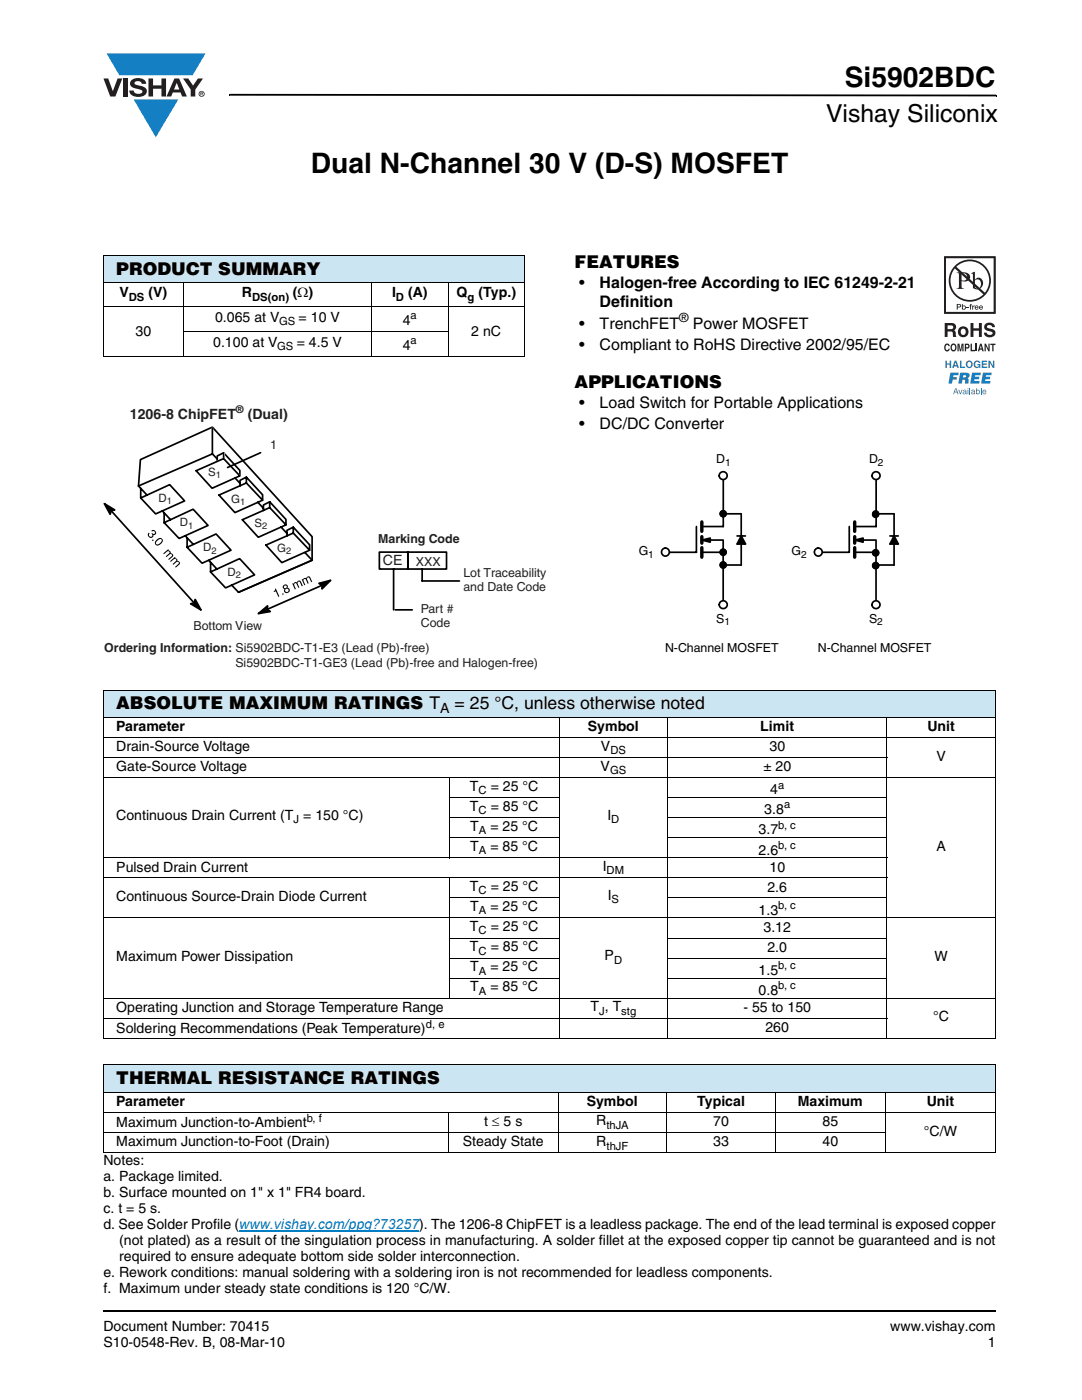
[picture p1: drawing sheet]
<svg xmlns="http://www.w3.org/2000/svg" width="216mm" height="279mm" viewBox="0 0 216 279" stroke-linecap="round" stroke-linejoin="round" font-family="sans-serif">
<g fill="#147fc3">
<path d="M21.3 10.7h19.7l-2.6 4.4h-3.8h-10.8z"/>
<path d="M26.7 19.9h8.9l-4.5 7.5z"/>
</g>
<g fill="#231f20">
<path d="M20.6 15.7h1l.9 2.5 1-2.5h.9l-1.4 3.6h-1z"/>
<path d="M24.6 15.7h.9v3.6h-.9z"/>
<path d="M26.3 16a2.1 2.1 0 0 1 2.8 .3l.1 .4h-.9a.79 .79 0 0 0-.7-.5 .79 .79 0 0 0-.8 .4l.3 .3 1 .2a1.08 1.08 0 0 1 1.2 1.1 1.08 1.08 0 0 1-1.1 1.1 1.73 1.73 0 0 1-2.4-1.2h.9a.96 .96 0 0 0 .8 .6 .96 .96 0 0 0 .9-.4 1.31 1.31 0 0 0-1.2-.6 1.03 1.03 0 0 1-1.1-.6 1.03 1.03 0 0 1 .2-1.1z"/>
<path d="M29.6 15.7h.9v1.3h1.7v-1.3h.9v3.6h-.9v-1.6h-1.7v1.6h-.9z"/>
<path d="M36.5 15.7h1.1l.9 1.4 1-1.4h1l-1.5 2.2v1.4h-.9v-1.4z"/>
<path d="M35.3 16.5l.5 1.4h-1.1zM34.8 15.7l-1.6 3.6h1l.3-.8h1.5l.3 .8h1l-1.6-3.6z"/>
<path d="M39.8 18.7a.46 .46 0 0 1 .9 0 .46 .46 0 0 1-.9 0zM39.6 18.7a.6 .6 0 0 0 1.2 0 .6 .6 0 0 0-1.2 0z"/>
<path d="M40.1 18.5h.2v.2h-.2zM40 18.4v.7h.1v-.3l.4 .3-.2-.3 .2-.2-.1-.2z"/>
</g>
<path d="M45.7 18.7h.2v.4h-.2zM45.9 18.7l152.9 .2v.3l-152.9-.1zM198.8 18.9h.1v.3h-.1zM20.5 261.5h.1v.4h-.1z" fill="#000"/>
<path d="M20.6 261.7h178.2" fill="none" stroke="#000" stroke-width=".36"/>
<path d="M20.6 50.9h84v5.5h-84z" fill="#cce5f3"/>
<path d="M20.6 50.9h84.1M20.6 56.4h84.1M20.6 51v20.1M36.6 56.3v14.9M74.2 56.3v14.9M89.4 56.3v14.9M104.6 51v20.1M20.6 61.2h84.1M20.6 71.1h84.1M36.5 66.1h53" fill="none" stroke="#000" stroke-width=".2"/>
<path d="M20.6 80.1h88.5v53.6h-88.5z" fill="#fff"/>
<path d="M42.4 90.6l-14.8 6.4M51.4 100.2l1.2 1.3M56.1 105.2l1.1 1.2M60.9 110.3l1.4 1.5-14.7 6.4M75.7 110.2h5.7v3.4h-5.7zM78.5 113.6v8.1M81.4 110.2h7.7v3.4h-7.7zM84.2 113.6v2.3h7.5M78.9 121.7h3.4" fill="none" stroke="#000" stroke-width=".34"/>
<path d="M28 91.7l14.4-6.5 19.9 21.9v4.7l-34.7-14.8z" fill-rule="evenodd" fill="#fff"/>
<path d="M28 91.7l14.4-6.5 19.9 21.9v4.7l-34.7-14.8z" fill="none" stroke="#fff" stroke-width=".34"/>
<path d="M27.6 97l.4-5.3 14.4-6.5 19.9 21.9v4.7" fill="none" stroke="#000" stroke-width=".34"/>
<path d="M42.4 85.4v5z" fill="#fff"/>
<path d="M42.4 85.4v5z" fill="none" stroke="#fff" stroke-width=".34"/>
<path d="M42.4 85.4v5.2" fill="none" stroke="#000" stroke-width=".34"/>
<path d="M41.9 114.1l5.8-2.6 3 3.2-5.8 2.6z" fill-rule="evenodd" fill="#fff"/>
<path d="M41.9 114.1l5.8-2.6 3 3.2-5.8 2.6z" fill="none" stroke="#fff" stroke-width=".34"/>
<path d="M27.6 97l.1 2z" fill="#fff"/>
<path d="M27.6 97l.1 2z" fill="none" stroke="#fff" stroke-width=".34"/>
<path d="M32.5 102.4v1.6z" fill="#fff"/>
<path d="M32.5 102.4v1.6z" fill="none" stroke="#fff" stroke-width=".34"/>
<path d="M37.1 107.3v1.8z" fill="#fff"/>
<path d="M37.1 107.3v1.8z" fill="none" stroke="#fff" stroke-width=".34"/>
<path d="M41.8 112.4v1.7z" fill="#fff"/>
<path d="M41.8 112.4v1.7z" fill="none" stroke="#fff" stroke-width=".34"/>
<path d="M43.3 91.1l1.4-.7 3.2 3.5v1.1l-4.6-3z" fill-rule="evenodd" fill="#fff"/>
<path d="M43.3 91.1l1.4-.7 3.2 3.5v1.1l-4.6-3z" fill="none" stroke="#fff" stroke-width=".34"/>
<path d="M43.3 92.1v-1.1l1.3-.6 3.3 3.5v1.1" fill="none" stroke="#000" stroke-width=".34"/>
<path d="M44.7 90.4v1.1z" fill="#fff"/>
<path d="M44.7 90.4v1.1z" fill="none" stroke="#fff" stroke-width=".34"/>
<path d="M44.6 90.4v1.1" fill="none" stroke="#000" stroke-width=".34"/>
<path d="M39.1 93.9l5.5-2.4 3.3 3.5-5.6 2.4z" fill-rule="evenodd" fill="#fff"/>
<path d="M39.1 93.9l5.5-2.4 3.3 3.5-5.6 2.4z" fill="none" stroke="#fff" stroke-width=".34"/>
<path d="M39.1 93.9l5.5-2.4 3.3 3.5-5.6 2.4z" fill="none" stroke="#000" stroke-width=".34"/>
<path d="M48 96l1.4-.7 3.2 3.4v1.1l-4.6-2.9z" fill-rule="evenodd" fill="#fff"/>
<path d="M48 96l1.4-.7 3.2 3.4v1.1l-4.6-2.9z" fill="none" stroke="#fff" stroke-width=".34"/>
<path d="M49.4 95.3v1.1z" fill="#fff"/>
<path d="M49.4 95.3v1.1z" fill="none" stroke="#fff" stroke-width=".34"/>
<path d="M52.7 100.9l1.4-.7 3.2 3.4v1.1l-4.6-2.9z" fill-rule="evenodd" fill="#fff"/>
<path d="M52.7 100.9l1.4-.7 3.2 3.4v1.1l-4.6-2.9z" fill="none" stroke="#fff" stroke-width=".34"/>
<path d="M54.1 100.2v1z" fill="#fff"/>
<path d="M54.1 100.2v1z" fill="none" stroke="#fff" stroke-width=".34"/>
<path d="M48.7 103.8l5.5-2.4 3 3.1-5.5 2.5z" fill-rule="evenodd" fill="#fff"/>
<path d="M48.7 103.8l5.5-2.4 3 3.1-5.5 2.5z" fill="none" stroke="#fff" stroke-width=".34"/>
<path d="M57.3 105.9l1.4-.7 3.1 3.5v1.1l-4.5-3z" fill-rule="evenodd" fill="#fff"/>
<path d="M57.3 105.9l1.4-.7 3.1 3.5v1.1l-4.5-3z" fill="none" stroke="#fff" stroke-width=".34"/>
<path d="M58.7 105.2v1.1z" fill="#fff"/>
<path d="M58.7 105.2v1.1z" fill="none" stroke="#fff" stroke-width=".34"/>
<path d="M53.3 108.9l5.5-2.5 3 3.2-5.5 2.4z" fill-rule="evenodd" fill="#fff"/>
<path d="M53.3 108.9l5.5-2.5 3 3.2-5.5 2.4z" fill="none" stroke="#fff" stroke-width=".34"/>
<g fill="none" stroke="#000" stroke-width=".34">
<path d="M28.1 99.4l5.8-2.7 2.9 3.3-5.7 2.6zM28.1 97.5v1.9M43.4 91.6l-1-1-14.8 6.4 1.7 1.8M43.7 98.8l5.5-2.4 3.2 3.4-5.5 2.5zM46.9 95.4l1 1.1M47.9 97v-1.1l1.3-.7 3.2 3.5v1.1M49.2 95.2v1.2M52 90.3l-6.6 3M20.8 100.5l2.1 1.3-.7 .1-.2 .7zM22.2 101.9l16.5 18.4M32.4 102l1.6 1.7M32.8 104.3l5.7-2.7 3 3.3-5.8 2.6z"/>
<path d="M32.8 102.4v1.9M37 106.9l1.6 1.7M37.3 109.2l5.8-2.6 3 3.2-5.8 2.6zM37.3 107.3v1.9M41.7 111.8l1.6 1.8M42 114.1l5.8-2.6 3 3.2-5.8 2.6zM42 112.2v1.9M48.4 103.7l5.4-2.4 3.3 3.4-5.6 2.5zM51.4 100.2l1.2 1.3M52.6 101.9v-1.1l1.2-.7 3.3 3.6v1M53.1 108.8l5.4-2.4 3.3 3.4-5.6 2.5zM53.8 100.1v1.2"/>
<path d="M56.1 105.2l1.1 1.2M57.3 106.9v-1.1l1.2-.6 3.3 3.5v1.1M58.5 105.2v1.2M60.9 110.3l1.4 1.5-14.7 6.4-1.4-1.4M63.6 116.4l2.4-.6-1.7 1.7v-.7zM64.3 116.8l-10.9 4.8M38 120.5l.7-.2 .3-.7 1.1 2.1zM51.5 122.5l1.9-1.6-.1 .7 .6 .4z"/>
</g>
<g fill="#000">
<path d="M20.8 100.5l2.1 1.3-.7 .1-.2 .7zM30.3 107.8l.2-.2 .2 .2-.2 .2zM56.3 118.5l.2-.1 .1 .2-.2 .1zM63.6 116.4l2.4-.6-1.7 1.7v-.7zM38 120.5l.7-.2 .3-.7 1.1 2.1zM51.5 122.5l1.9-1.6-.1 .7 .6 .4z"/>
<path d="M29.7 106.3l.2 .2a.36 .36 0 0 0 0 .5 .36 .36 0 0 0 .5-.1l-.2-.4 .2-.1 .3 .2 .2-.4a.35 .35 0 0 0-.6-.1l-.1-.2a.52 .52 0 0 1 .8 .1 .52 .52 0 0 1-.3 .8l-.1-.1a.58 .58 0 0 1-.8 .6 .58 .58 0 0 1-.1-1z" fill-rule="evenodd"/>
<path d="M31.3 108a.72 .72 0 0 1 .9-.3 .84 .84 0 0 1-1 .9l-.1-.2zM31.3 107.7a.7 .7 0 0 0-.3 1 .95 .95 0 0 0 1.1-.1 .95 .95 0 0 0 .3-1.1 .67 .67 0 0 0-1.1 .2z" fill-rule="evenodd"/>
<path d="M32.6 110.4l1-.8 .1 .2-.1 .1 .4 .1v.4a.44 .44 0 0 1 .5 .3 .44 .44 0 0 1-.2 .5l-.6 .5-.1-.1 .7-.8-.2-.2-.9 .6-.1-.2 .7-.7-.2-.3-.3 .1-.6 .5z" fill-rule="evenodd"/>
<path d="M33.9 112l1-.9 .1 .2-.1 .1 .4 .2 .1 .4a.43 .43 0 0 1 .5 .3 .43 .43 0 0 1-.2 .5l-.6 .5-.2-.2 .8-.7-.2-.3-.4 .1-.5 .5-.2-.1 .8-.7-.2-.3h-.4l-.5 .5z" fill-rule="evenodd"/>
<path d="M54.9 117.5l.1-.1 .7 1.6-.2 .1-.5-1.1-.3 .2-.1-.2 .2-.1z" fill-rule="evenodd"/>
<path d="M56.9 117.8a.35 .35 0 0 1 .7 0 .35 .35 0 0 1-.7 0zM56.6 117.1a.3 .3 0 0 1 .6 0 .3 .3 0 0 1-.6 0zM56.5 116.9a.41 .41 0 0 0-.1 .4 .41 .41 0 0 0 .4 .2l-.1 .2a.5 .5 0 0 0 .4 .7 .57 .57 0 0 0 .7-.3 .57 .57 0 0 0-.1-.7l-.4-.1 .1-.1a.44 .44 0 0 0-.4-.6z" fill-rule="evenodd"/>
<path d="M58.3 116.5l.2-.1 .1 .1 .2-.3h.4a.44 .44 0 0 1 .5-.4 .44 .44 0 0 1 .4 .4l.3 .7-.2 .1-.5-.9-.3 .1v.3l.3 .7-.2 .1-.4-.9-.4 .1v.4l.3 .6-.2 .1z" fill-rule="evenodd"/>
<path d="M60.2 115.6l.2-.1 .1 .2 .4-.4 .2 .1a.43 .43 0 0 1 .4-.4 .43 .43 0 0 1 .5 .4l.3 .7-.2 .1-.5-1-.3 .2 .3 1-.2 .1-.5-.9-.3 .1v.3l.3 .7-.2 .1z" fill-rule="evenodd"/>
</g>
<path d="M127.4 90.2h58.5v40.5h-58.5z" fill="#fff"/>
<path d="M144.3 95.7v9.4h-4.3M139 105.1v5.1h-5.6M140 110.2h4.3M140.1 107.8l1.6-.4v.8l-1.5-.4M140.1 107.8h4.2v12.1M144.3 112.8h3.6M144.3 102.5h3.6" fill="none" stroke="#000" stroke-width=".34"/>
<path d="M140 104.2v1.8M140 107.1v1.3M140 109.3v1.9" fill="none" stroke="#000" stroke-width=".68"/>
<path d="M140.1 107.8l1.6-.4v.8z" fill="#000"/>
<circle cx="132.8" cy="110.2" r=".79" fill="#fff"/>
<g fill="none" stroke="#000" stroke-width=".34">
<path d="M147.1 108.6l.8-1.6 .9 1.6h-1.7M147.1 107h1.6M147.9 102.5v10.3"/>
<circle cx="132.8" cy="110.2" r=".79"/>
</g>
<path d="M147.9 107l.9 1.6h-1.7z" fill="#000"/>
<circle cx="144.3" cy="94.9" r=".79" fill="#fff"/>
<circle cx="144.3" cy="94.9" r=".79" fill="none" stroke="#000" stroke-width=".34"/>
<circle cx="144.3" cy="120.7" r=".79" fill="#fff"/>
<g fill="none" stroke="#000" stroke-width=".34">
<path d="M174.8 95.7v9.4h-4.3M169.5 105.1v5.1h-5.6M170.5 110.2h4.3M170.7 107.8l1.5 .4v-.8l-1.6 .4h4.2v12.1M174.8 112.8h3.6M174.8 102.5h3.6"/>
<circle cx="144.3" cy="120.7" r=".79"/>
</g>
<path d="M170.5 104.2v1.8M170.5 107.1v1.3M170.5 109.3v1.9" fill="none" stroke="#000" stroke-width=".68"/>
<path d="M170.6 107.8l1.6-.4v.8z" fill="#000"/>
<circle cx="163.3" cy="110.2" r=".79" fill="#fff"/>
<g fill="none" stroke="#000" stroke-width=".34">
<path d="M177.6 108.6l.8-1.6 .9 1.6h-1.7M177.6 107h1.6M178.4 102.5v10.3"/>
<circle cx="163.3" cy="110.2" r=".79"/>
</g>
<path d="M178.4 107l.9 1.6h-1.7z" fill="#000"/>
<circle cx="174.8" cy="94.9" r=".79" fill="#fff"/>
<circle cx="174.8" cy="94.9" r=".79" fill="none" stroke="#000" stroke-width=".34"/>
<circle cx="174.8" cy="120.7" r=".79" fill="#fff"/>
<g fill="none" stroke="#000" stroke-width=".34">
<circle cx="144.3" cy="112.8" r=".58"/>
<circle cx="144.3" cy="110.2" r=".58"/>
<circle cx="144.3" cy="102.5" r=".58"/>
<circle cx="174.7" cy="102.7" r=".58"/>
<circle cx="174.7" cy="112.9" r=".58"/>
<circle cx="174.7" cy="110.3" r=".58"/>
<circle cx="174.7" cy="102.6" r=".58"/>
<circle cx="174.8" cy="120.7" r=".79"/>
</g>
<g fill="#000">
<circle cx="144.3" cy="112.8" r=".58"/>
<circle cx="144.3" cy="110.2" r=".58"/>
<circle cx="144.3" cy="102.5" r=".58"/>
<circle cx="174.7" cy="102.7" r=".58"/>
<circle cx="174.7" cy="112.9" r=".58"/>
<circle cx="174.7" cy="110.3" r=".58"/>
<circle cx="174.7" cy="102.6" r=".58"/>
</g>
<path d="M47.8 245.6h35.9" fill="none" stroke="#007ec4" stroke-width=".21"/>
<path d="M20.6 137.7h178v5.5h-178z" fill="#cce5f3"/>
<g fill="none" stroke="#000" stroke-width=".2">
<path d="M20.6 137.7h178.1M20.6 137.8v69.3M198.6 137.8v69.3M20.6 143.2h112.6M20.6 147.2h178.1M20.6 151.2h156.4M20.6 155.2h178.1M89.6 159.2h22M89.6 155.1v16.2M111.5 143.1v64.2M133.2 159.2h43.8M133.3 143.1v64.2"/>
<path d="M133.3 143.2h43.5M176.9 143.1v64.2M177 143.2h21.7M20.6 171.2h156.4M20.6 175.2h156.4M89.6 163.2h22M89.6 167.2h22M89.6 179.2h22M89.6 175.1v24.2M133.2 163.2h43.8M133.2 167.2h43.8M133.2 179.2h43.8"/>
<path d="M20.6 183.2h178.1M20.6 199.2h178.1M89.6 187.2h22M89.6 191.2h22M89.6 195.2h22M133.2 187.2h43.8M133.2 191.2h43.8M133.2 195.2h43.8M20.6 203.2h156.4M20.6 207.2h178.1"/>
</g>
<path d="M20.6 212.5h178v5.5h-178z" fill="#cce5f3"/>
<g fill="none" stroke="#000" stroke-width=".2">
<path d="M20.6 212.5h178.1M20.6 218h112.3M20.6 212.6v17.3M111.4 217.9v12.2M133 217.9v12.2M133.1 218h43.5M154.7 217.9v12.2M176.7 217.9v12.2M176.8 218h21.9M198.6 212.6v17.3M20.6 222h178.1M20.6 226h156.2"/>
<path d="M20.6 230h178.1M89.5 221.9v8.2"/>
</g>
<g fill="#fff">
<path d="M183.8 51.2h14.8v30.4h-14.8z"/>
<path d="M188.4 51.2h10.2v27.5h-10.2z"/>
</g>
<path d="M188.7 51.5h9.6v10.8h-9.6zM188.4 51.2v11.4h10.3v-11.4z" fill="#201d1e"/>
<g fill="#3853a3">
<path d="M188.6 72h.3v.5h.6v-.5h.3v1.4h-.3v-.6h-.6v.6h-.3z"/>
<path d="M191.5 72h.3v1.2h.8v.2h-1.1z"/>
<path d="M194.4 72.2a.68 .68 0 0 1 1.2 .2l-.8-.1a.55 .55 0 0 0-.2 .5 .55 .55 0 0 0 .4 .4l.4-.3h-.4v-.2h.6v.7h-.2v-.2a.71 .71 0 0 1-1 0 .71 .71 0 0 1 0-1z"/>
<path d="M195.9 72h1.1v.2h-.8v.3h.7v.3h-.7v.4h.8v.2h-1.1z"/>
<path d="M197.2 72h.3l.6 1v-1h.3v1.4h-.3l-.6-1v1h-.3z"/>
<path d="M189.6 74.4h1.7l-.1 .5h-.9l-.1 .4h.8l-.1 .5h-.8l-.1 .7h-.7z"/>
<path d="M194 74.4h1.7l-.1 .5h-1l-.1 .3h.9l-.1 .5h-.9v.3h1.1l-.1 .5h-1.8z"/>
<path d="M196.1 74.4h1.8l-.1 .5h-1l-.1 .3h.9l-.1 .5h-.9v.3h1v.5h-1.8z"/>
<path d="M191.2 77.8h.2l.2 .7 .3-.7h.1l-.3 .9h-.1z"/>
<path d="M193.5 77.5h.1v1.2h-.1z"/>
<path d="M195.7 77.5h.1v1.2h-.1z"/>
<path d="M190.7 72.3l-.2 .6h.3zM190.5 72h.3l.6 1.4h-.4l-.1-.3h-.5l-.1 .3h-.3z"/>
<path d="M192.9 72.7a.5 .5 0 0 0 1 0 .5 .5 0 0 0-1 0zM192.6 72.7a.75 .75 0 0 1 1.5 0 .75 .75 0 0 1-1.5 0z"/>
<path d="M192.2 74.9l-.1 .4 .6-.1v-.3zM191.6 74.4l1.7 .1a.63 .63 0 0 1-.3 1l.3 .3v.7h-.7v-.6l-.3-.1h-.2l-.2 .7h-.7z"/>
<path d="M190.7 77.6l-.2 .6h.4zM190.6 77.5h.2l.5 1.2h-.2l-.1-.4h-.5l-.2 .4h-.1z"/>
<path d="M192.3 78.3v.2l.1 .1 .2-.1 .1-.3zM192.2 77.9l.3-.1h.3l.1 .9-.8-.1 .1-.4 .5-.2-.2-.1-.4 .2z"/>
<path d="M193.1 77.8h.1v.9h-.1zM193.1 77.5h.1v.1h-.1z"/>
<path d="M194 78.3v.2l.1 .1 .2-.1 .1-.3zM193.9 77.9l.3-.1h.2l.2 .9-.8-.1 .1-.4 .5-.2-.2-.1-.4 .2z"/>
<path d="M194.8 78.2a.31 .31 0 0 0 .6 0 .31 .31 0 0 0-.6 0zM194.8 77.5h.1v.4a.4 .4 0 0 1 .6 .3 .4 .4 0 0 1-.6 .4l-.1 .1z"/>
<path d="M196.2 78v.2h.5l-.1-.3zM196.2 77.8h.4l.2 .2v.3h-.6l.2 .3 .4-.2-.2 .3a.47 .47 0 0 1-.6-.3 .47 .47 0 0 1 .2-.6z"/>
</g>
<g fill="#231f20">
<path d="M193.7 64.5h.5v1h1.1v-1h.6v2.7h-.6v-1.2h-1.1v1.2h-.5z"/>
<path d="M196.7 64.6a1.15 1.15 0 0 1 1.8 .7h-.5l-.1-.2a.68 .68 0 0 0-.9-.1v.4l.2 .1a1.29 1.29 0 0 1 1.4 .9 1.17 1.17 0 0 1-1.1 .9 1.17 1.17 0 0 1-1.2-.9h.6v.2a.67 .67 0 0 0 1.2-.1l-.3-.3-.5-.1a.82 .82 0 0 1-.9-.5 .82 .82 0 0 1 .3-1z"/>
<path d="M188.6 68.8l.4-.3 .3 .1 .2 .5-.7-.2a.66 .66 0 0 0 .2 1l.3-.3h.2a.54 .54 0 0 1-.5 .5 .54 .54 0 0 1-.5-.4z"/>
<path d="M191.1 68.6h.3l.3 1.2 .2-1.2h.4v1.5h-.3v-1.3l-.2 1.3h-.3l-.2-1.3v1.3h-.2z"/>
<path d="M193.7 68.6h.2v1.2h.7v.3h-.9z"/>
<path d="M194.7 68.6h.3v1.5h-.3z"/>
<path d="M196.5 68.6h.2l.5 1v-1h.3v1.5h-.3l-.5-1.1v1.1h-.2z"/>
<path d="M197.6 68.6h1v.3h-.3v1.2h-.3v-1.2h-.4z"/>
<path d="M192.9 61.3h.4v.1h-.4z"/>
<path d="M193.6 60.7h.3l-.2 .2 .2 .1v.1h-.2v.7h-.1v-.7h-.2z"/>
<path d="M194 61h.2v.1l.3-.1v.1l-.3 .1v.6h-.2z"/>
<path d="M189.1 64.9v.8h.9a.39 .39 0 0 0 .1-.7zM188.5 64.5h1.4a.79 .79 0 0 1 .8 .4 .79 .79 0 0 1-.1 .9l-.2 .1a.98 .98 0 0 1 .3 1.2l.1 .1h-.6l-.2-1h-.9v1h-.6z"/>
<path d="M191.9 65.6a.63 .63 0 0 0-.2 .8 .63 .63 0 0 0 .8 .4 .63 .63 0 0 0 .2-.8 .63 .63 0 0 0-.8-.4zM191.1 66.2a1.1 1.1 0 0 1 2.2 0 1.1 1.1 0 0 1-2.2 0z"/>
<path d="M190.1 68.9a.64 .64 0 0 0 .2 1l.1-.1a.64 .64 0 0 0-.1-1zM189.9 68.7l.2-.1a.56 .56 0 0 1 .7 .3 .82 .82 0 0 1-.5 1.2h-.2a.89 .89 0 0 1-.2-1.4z"/>
<path d="M192.8 68.9v.4l.4-.1v-.3zM192.5 68.6h.6a.5 .5 0 0 1 .4 .5 .5 .5 0 0 1-.4 .5h-.3v.5h-.3z"/>
<path d="M195.7 68.9l-.2 .6h.4zM195.6 68.6h.3l.4 1.5h-.3l-.1-.3h-.4l-.1 .3h-.3z"/>
<path d="M188.7 51.5h9.6v10.8h-9.6zM188.4 51.2v11.4h10.3v-11.4z"/>
<path d="M191.1 60.8v.4h.4v-.3zM190.9 60.7h.7l.2 .3-.2 .3-.5 .1v.4h-.2z"/>
<path d="M192.1 61.4a.26 .26 0 0 0 .5 0 .26 .26 0 0 0-.5 0zM191.9 60.7h.2v.4a.38 .38 0 0 1 .5 0 .38 .38 0 0 1 0 .5 .38 .38 0 0 1-.5 .1l-.2 .1z"/>
<path d="M194.7 61.2v.1h.4l-.2-.2zM194.7 61h.4l.2 .4h-.6v.2l.5-.1a.42 .42 0 0 1-.6 .2 .42 .42 0 0 1 .1-.7z"/>
<path d="M195.6 61.2l-.1 .1h.4l-.2-.2zM195.5 61h.5l.1 .4h-.6l.1 .2 .5-.1a.42 .42 0 0 1-.7 .2 .42 .42 0 0 1 .1-.7z"/>
<path d="M191.9 54.6v1.3a.75 .75 0 0 0 1.1-.7 .75 .75 0 0 0-1.1-.6zM190.9 54.3a2.81 2.81 0 0 1 2.4 .4 .97 .97 0 0 1 0 1.2 .97 .97 0 0 1-1.2 .2h-.2v1.1v.2l.5 .3h-1.5l.3-.2 .1-.3v-2.4v-.2z"/>
<path d="M194.5 56v1.3l.2 .2a.72 .72 0 0 0 .8-.1 .72 .72 0 0 0 .3-.7 .72 .72 0 0 0-.4-.8 .72 .72 0 0 0-.9 .1zM193.8 54.5l.7-.3v1.6a.89 .89 0 0 1 1.1-.3 .89 .89 0 0 1 .6 1 1.23 1.23 0 0 1-.7 1.1 1.23 1.23 0 0 1-1.4-.1v-2.7z"/>
<path d="M190.8 53.2a3.9 3.9 0 0 1 5.3-.1 3.9 3.9 0 0 1 .4 5.3zM190.5 53.6l5.7 5.1a3.9 3.9 0 0 1-5.3 .2 3.9 3.9 0 0 1-.4-5.3zM189.3 56a4.2 4.2 0 0 0 8.4 0 4.2 4.2 0 0 0-8.4 0z"/>
</g>
<g font-size="5.6">
<text x="168.6" y="17.4">Si5902BDC</text>
<text x="62" y="34.5">Dual N-Channel 30 V (D-S) MOSFET</text>
</g>
<text font-size="4.9" x="164.8" y="24.4">Vishay Siliconix</text>
<g font-size="3.5">
<text x="114.7" y="53.5">FEATURES</text>
<text x="23.2" y="54.9">PRODUCT SUMMARY</text>
<text x="114.7" y="77.5">APPLICATIONS</text>
<text x="23.2" y="141.5">ABSOLUTE MAXIMUM RATINGS T</text>
<text x="90.7" y="141.5">= 25 °C, unless otherwise noted</text>
<text x="23.2" y="216.4">THERMAL RESISTANCE RATINGS</text>
</g>
<g font-size="3.2">
<text x="115.5" y="57.5">•</text>
<text x="119.7" y="57.5">Halogen-free According to IEC 61249-2-21</text>
<text x="115.5" y="65.6">•</text>
<text x="119.7" y="61.4">Definition</text>
<text x="119.7" y="65.6">TrenchFET</text>
<text x="138.2" y="65.6">Power MOSFET</text>
<text x="115.5" y="69.8">•</text>
<text x="119.7" y="69.8">Compliant to RoHS Directive 2002/95/EC</text>
<text x="115.5" y="81.5">•</text>
<text x="119.7" y="81.5">Load Switch for Portable Applications</text>
<text x="115.5" y="85.7">•</text>
<text x="119.7" y="85.7">DC/DC Converter</text>
</g>
<g font-size="2.8">
<text x="23.8" y="59.4">V</text>
<text x="29.6" y="59.4">(V)</text>
<text x="48.2" y="59.4">R</text>
<text x="58.5" y="59.4">(Ω)</text>
<text x="78.2" y="59.4">I</text>
<text x="81.4" y="59.4">(A)</text>
<text x="91.1" y="59.4">Q</text>
<text x="95.5" y="59.4">(Typ.)</text>
<text x="42.9" y="64.2">0.065 at V</text>
<text x="59.6" y="64.2">= 10 V</text>
<text x="80.4" y="64.9">4</text>
<text x="27.1" y="67">30</text>
<text x="42.5" y="69.2">0.100 at V</text>
<text x="59.2" y="69.2">= 4.5 V</text>
<text x="80.4" y="69.9">4</text>
<text x="94" y="67">2 nC</text>
<text x="87.8" y="142.4">A</text>
<text x="23.2" y="145.9">Parameter</text>
<text x="23.2" y="149.9">Drain-Source Voltage</text>
<text x="117.3" y="145.9">Symbol</text>
<text x="119.9" y="149.8">V</text>
<text x="151.7" y="145.9">Limit</text>
<text x="153.5" y="149.9">30</text>
<text x="185.1" y="145.9">Unit</text>
<text x="23.2" y="153.9">Gate-Source Voltage</text>
<text x="119.8" y="153.8">V</text>
<text x="152.3" y="153.9">± 20</text>
<text x="186.9" y="151.8">V</text>
<text x="93.8" y="161.8">T</text>
<text x="93.8" y="157.8">T</text>
<text x="97.9" y="157.8">= 25 °C</text>
<text x="97.9" y="161.8">= 85 °C</text>
<text x="153.7" y="158.5">4</text>
<text x="23.2" y="163.6">Continuous Drain Current (T = 150 °C)</text>
<text x="93.8" y="165.8">T</text>
<text x="97.9" y="165.8">= 25 °C</text>
<text x="121.2" y="163.6">I</text>
<text x="151.4" y="166.5">3.7</text>
<text x="152.5" y="162.4">3.8</text>
<text x="23.2" y="174">Pulsed Drain Current</text>
<text x="93.8" y="169.8">T</text>
<text x="97.9" y="169.8">= 85 °C</text>
<text x="120.3" y="173.8">I</text>
<text x="151.4" y="170.5">2.6</text>
<text x="153.5" y="174">10</text>
<text x="186.9" y="169.9">A</text>
<text x="23.2" y="179.9">Continuous Source-Drain Diode Current</text>
<text x="93.8" y="177.8">T</text>
<text x="97.9" y="177.8">= 25 °C</text>
<text x="121.3" y="179.6">I</text>
<text x="153.1" y="178">2.6</text>
<text x="93.8" y="185.8">T</text>
<text x="93.8" y="181.8">T</text>
<text x="97.9" y="181.8">= 25 °C</text>
<text x="97.9" y="185.8">= 25 °C</text>
<text x="151.4" y="182.5">1.3</text>
<text x="152.4" y="186">3.12</text>
<text x="23.2" y="191.9">Maximum Power Dissipation</text>
<text x="93.8" y="189.8">T</text>
<text x="97.9" y="189.8">= 85 °C</text>
<text x="120.7" y="191.6">P</text>
<text x="153.1" y="190">2.0</text>
<text x="186.5" y="191.9">W</text>
<text x="93.8" y="193.8">T</text>
<text x="93.8" y="197.8">T</text>
<text x="97.9" y="193.8">= 25 °C</text>
<text x="97.9" y="197.8">= 85 °C</text>
<text x="151.4" y="194.5">1.5</text>
<text x="23.2" y="202">Operating Junction and Storage Temperature Range</text>
<text x="117.8" y="201.8">T , T</text>
<text x="148.4" y="202">- 55 to 150</text>
<text x="151.4" y="198.5">0.8</text>
<text x="186.2" y="203.9">°C</text>
<text x="23.2" y="206.2">Soldering Recommendations (Peak Temperature)</text>
<text x="152.7" y="206">260</text>
<text x="23.2" y="220.8">Parameter</text>
<text x="117.1" y="220.8">Symbol</text>
<text x="139.1" y="220.8">Typical</text>
<text x="159.2" y="220.8">Maximum</text>
<text x="184.9" y="220.8">Unit</text>
<text x="23.2" y="225">Maximum Junction-to-Ambient</text>
<text x="96.6" y="224.6">t ≤ 5 s</text>
<text x="118.9" y="224.6">R</text>
<text x="142.3" y="224.8">70</text>
<text x="164.1" y="224.8">85</text>
<text x="184.4" y="226.7">°C/W</text>
<text x="20.6" y="232.6">Notes:</text>
<text x="23.2" y="228.8">Maximum Junction-to-Foot (Drain)</text>
<text x="92.4" y="228.8">Steady State</text>
<text x="119" y="228.8">R</text>
<text x="142.3" y="228.8">33</text>
<text x="164.1" y="228.8">40</text>
<text x="20.6" y="235.8">a. Package limited.</text>
<text x="20.6" y="238.9">b. Surface mounted on 1&quot; x 1&quot; FR4 board.</text>
<text x="20.6" y="242.1">c. t = 5 s.</text>
<text x="20.6" y="245.3">d. See Solder Profile (www.vishay.com/ppg?73257). The 1206-8 ChipFET is a leadless package. The end of the lead terminal is exposed copper</text>
<text x="23.8" y="251.6">required to ensure adequate bottom side solder interconnection.</text>
<text x="23.8" y="248.5">(not plated) as a result of the singulation process in manufacturing. A solder fillet at the exposed copper tip cannot be guaranteed and is not</text>
<text x="20.6" y="254.8">e. Rework conditions: manual soldering with a soldering iron is not recommended for leadless components.</text>
<text x="20.6" y="258">f. Maximum under steady state conditions is 120 °C/W.</text>
<text x="20.6" y="265.6">Document Number: 70415</text>
<text x="20.6" y="268.8">S10-0548-Rev. B, 08-Mar-10</text>
<text x="177.7" y="265.6">www.vishay.com</text>
<text x="197.1" y="268.8">1</text>
</g>
<g font-size="2.8" fill="#231f20">
<text x="25.9" y="83.5">1206-8 ChipFET</text>
<text x="49.4" y="83.5">(Dual)</text>
<text x="76.4" y="112.9">CE</text>
</g>
<g font-size="2.5">
<text x="135.5" y="64.3">®</text>
<text x="142.9" y="92.5">D</text>
<text x="173.4" y="92.5">D</text>
<text x="127.4" y="110.8">G</text>
<text x="157.9" y="110.8">G</text>
<text x="142.9" y="124.3">S</text>
<text x="173.4" y="124.3">S</text>
<text x="132.7" y="130.1">N-Channel MOSFET</text>
<text x="163.2" y="130.1">N-Channel MOSFET</text>
</g>
<g font-size="2.5" fill="#231f20">
<text x="53.9" y="89.7">1</text>
<text x="75.5" y="108.3">Marking Code</text>
<text x="83" y="112.9">XXX</text>
<text x="92.5" y="115.1">Lot Traceability</text>
<text x="92.5" y="117.9">and Date Code</text>
<text x="38.6" y="125.7">Bottom View</text>
<text x="84" y="122.3">Part #</text>
<text x="84" y="125.1">Code</text>
<text x="20.8" y="130.2">Ordering Information: Si5902BDC-T1-E3 (Lead (Pb)-free)</text>
<text x="47" y="133.1">Si5902BDC-T1-GE3 (Lead (Pb)-free and Halogen-free)</text>
</g>
<g font-size="2.3" fill="#231f20">
<text x="41.6" y="95">S</text>
<text x="31.6" y="100.2">D</text>
<text x="46.1" y="100.3">G</text>
<text x="35.9" y="105">D</text>
<text x="50.8" y="105.1">S</text>
<text x="40.6" y="110">D</text>
<text x="55.3" y="110.1">G</text>
<text x="45.4" y="115">D</text>
</g>
<g font-size="2.2">
<text x="25.7" y="60">DS</text>
<text x="50.3" y="60">DS(on)</text>
<text x="55.7" y="64.9">GS</text>
<text x="79" y="60">D</text>
<text x="81.9" y="63.7">a</text>
<text x="93.3" y="60">g</text>
<text x="55.3" y="69.9">GS</text>
<text x="81.9" y="68.7">a</text>
<text x="121.7" y="154.5">GS</text>
<text x="121.8" y="150.5">DS</text>
<text x="95.5" y="158.5">C</text>
<text x="155.3" y="157.4">a</text>
<text x="156.4" y="161.2">a</text>
<text x="58.6" y="164.3">J</text>
<text x="95.5" y="162.5">C</text>
<text x="95.5" y="166.5">A</text>
<text x="122" y="164.3">D</text>
<text x="155.3" y="165.4">b, c</text>
<text x="95.5" y="170.5">A</text>
<text x="155.3" y="169.4">b, c</text>
<text x="95.5" y="178.5">C</text>
<text x="121.1" y="174.5">DM</text>
<text x="95.5" y="182.5">A</text>
<text x="122" y="180.3">S</text>
<text x="155.3" y="181.4">b, c</text>
<text x="95.5" y="186.5">C</text>
<text x="95.5" y="190.5">C</text>
<text x="95.5" y="194.5">A</text>
<text x="122.5" y="192.3">D</text>
<text x="155.3" y="193.4">b, c</text>
<text x="155.3" y="197.4">b, c</text>
<text x="95.5" y="198.5">A</text>
<text x="119.5" y="202.5">J</text>
<text x="124" y="202.5">stg</text>
<text x="85" y="205.1">d, e</text>
<text x="61.2" y="223.9">b, f</text>
<text x="121" y="225.3">thJA</text>
<text x="121" y="229.5">thJF</text>
</g>
<text font-size="2.1" fill="#231f20" x="47.1" y="82.5">®</text>
<g font-size="2">
<text x="144.7" y="93">1</text>
<text x="175.2" y="93">2</text>
<text x="129.4" y="111.4">1</text>
<text x="159.9" y="111.4">2</text>
<text x="144.5" y="124.8">1</text>
<text x="175" y="124.8">2</text>
</g>
<g font-size="1.9" fill="#231f20">
<text x="43.1" y="95.5">1</text>
<text x="33.3" y="100.7">1</text>
<text x="47.9" y="100.8">1</text>
<text x="37.5" y="105.5">1</text>
<text x="52.3" y="105.6">2</text>
<text x="42.2" y="110.5">2</text>
<text x="57.1" y="110.6">2</text>
<text x="47" y="115.4">2</text>
</g>
</svg>
